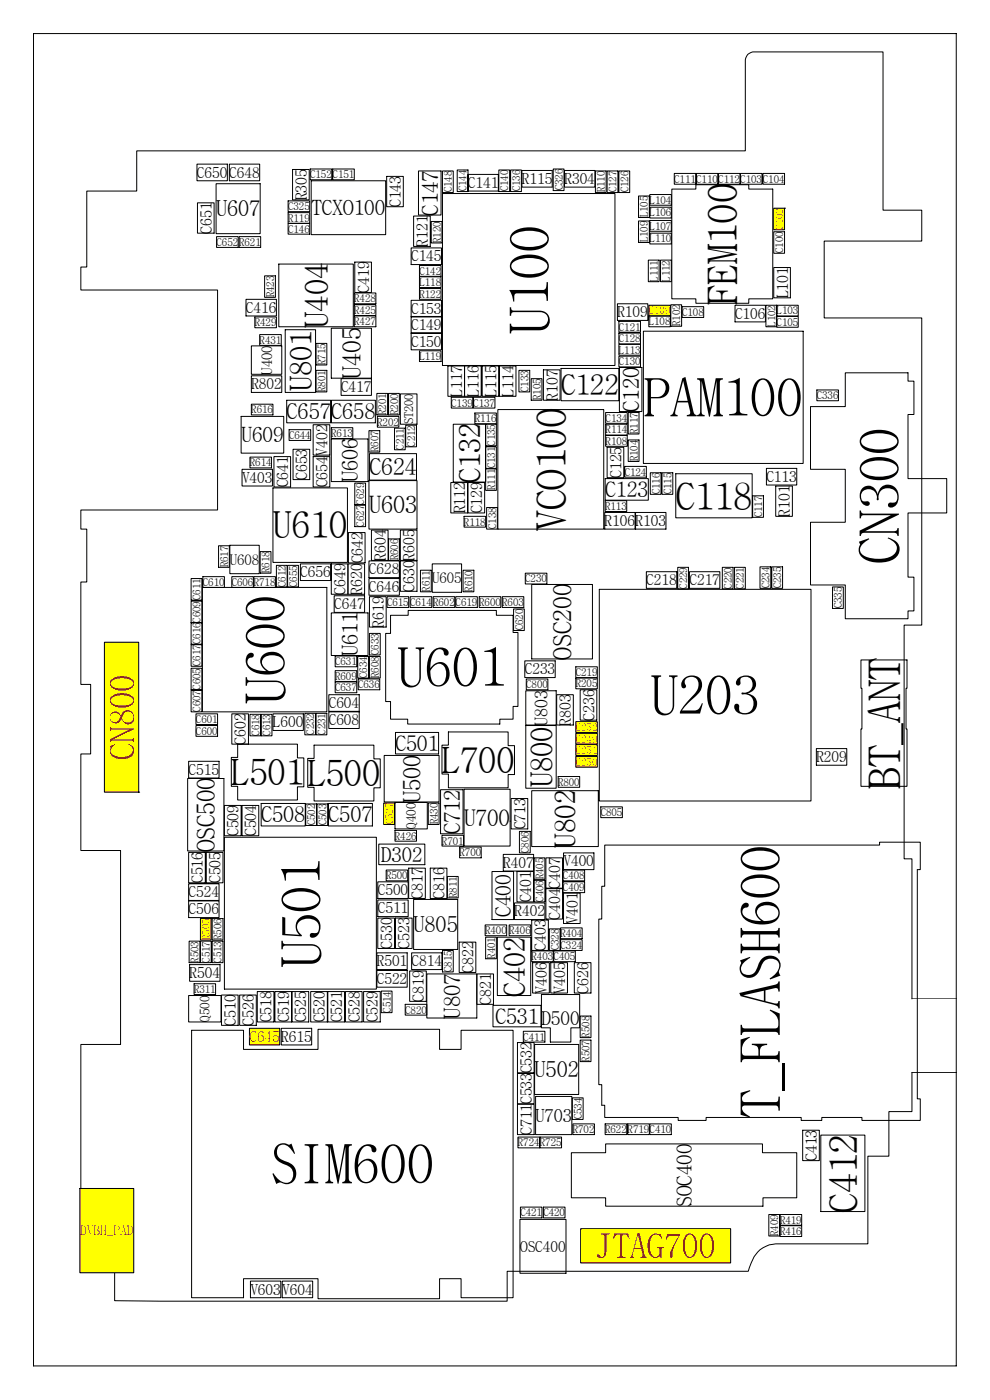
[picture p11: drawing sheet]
<svg xmlns="http://www.w3.org/2000/svg" width="297mm" height="420mm" viewBox="0 0 297 420" stroke-linecap="round" stroke-linejoin="round" font-family="sans-serif">
<path d="M10.1 10.1h276.8v399.8h-276.8zM232.2 69.6h3.2v6.4h-3.2zM258.3 198.1h13.8v8.5h-.3v12.2h.3v17.2h-13.8v-17.2h.3v-12.2h-.3zM286.9 299.8h-13.3v-42.1h-2.3v-70.1h5.3v-92.2h-29.3v-23.1h29.3v-9.2h-11.7v-47.5l-39.5 .1a2.45 2.45 0 0 0-1.8 2.2v27.4h-182.6v12h-15v22.8h-1.7v6.9h41v66.1h-41v5.7h1.7v15.9h-1.7v30.7h2.9v20.9h-2.9v28.9h11.9v58.3h-11.9v68.3h10.1v8.6l117.8 .1v-9h72.3a10.5 10.5 0 0 1 4.4-7 7.2 7.2 0 0 1 3.8-1.2h27.7v-26.3h6.3v-13.4h6.9v-11.8h13.3" fill="none" stroke="#000" stroke-width=".3"/>
<path d="M232.2 62.5h3.2v6.5h-3.2z" fill-rule="evenodd" fill="#ff0" stroke="#000" stroke-width=".3"/>
<path d="M222.2 52h6.4v3.3h-6.4zM228.9 52h6.5v3.3h-6.5zM204.7 92h6.4v3.3h-6.4zM220.5 91.6h9.2v5h-9.2zM233 95h6.5v3.2h-6.5z" fill="none" stroke="#000" stroke-width=".3"/>
<path d="M194.7 91.6h6.4v3.2h-6.4z" fill-rule="evenodd" fill="#ff0" stroke="#000" stroke-width=".3"/>
<g fill="none" stroke="#000" stroke-width=".3">
<path d="M93.1 50.7h6.4v3.3h-6.4zM99.8 50.7h6.5v3.3h-6.5zM116 52.9h5v9.1h-5zM125.6 51.3h6.7v13.2h-6.7zM132.8 51.3h3.2v6.5h-3.2zM137.2 51h3.2v6.5h-3.2zM140.4 52.3h9.1v5h-9.1zM149.7 51h3.2v6.5h-3.2zM153.2 51h3.2v6.5h-3.2zM182.2 51.3h3.2v6.5h-3.2zM185.7 51.3h3.2v6.5h-3.2zM202.3 52h6.5v3.3h-6.5z"/>
<path d="M208.9 52h6.5v3.3h-6.5zM215.5 52h6.5v3.3h-6.5zM86.4 67h6.5v3.3h-6.5zM123.4 74.4h9.1v5h-9.1zM125.9 79.7h6.4v3.2h-6.4zM123.4 95h9.1v5h-9.1zM123.4 100h9.1v5h-9.1zM123.4 90.1h9.1v5h-9.1zM185.7 96.5h6.5v3.2h-6.5zM185.7 100h6.5v3.2h-6.5zM135.4 119.2h6.5v3.3h-6.5zM142 119.2h6.5v3.3h-6.5z"/>
<path d="M155.7 111.1h3.2v6.5h-3.2zM168.3 110.6h17.4v9.7h-17.4zM185.7 106.9h6.5v3.2h-6.5zM185.8 110.3h6.8v13.2h-6.8zM118.4 128.5h3.2v6.5h-3.2zM121.7 127.6h3.3v6.5h-3.3zM136 127.3h9.7v17.4h-9.7zM145.7 134.1h3.2v6.5h-3.2zM145.7 127.3h3.2v6.5h-3.2zM181.7 123.8h6.5v3.2h-6.5zM182.2 134.2h5v9.2h-5zM187.5 140h6.4v3.2h-6.4z"/>
<path d="M140.4 144.8h5v9.1h-5zM146 152.3h3.2v6.5h-3.2zM181.6 143.6h12.9v6.5h-12.9zM195.1 141.9h3.2v6.5h-3.2zM198.6 141.9h3.3v6.5h-3.3zM202.8 142.2h22.9v13.2h-22.9zM225.8 148.8h3.3v6.5h-3.3zM230 140.6h9.1v5h-9.1zM157.6 172h6.5v3.3h-6.5zM193.9 171.6h9.2v5h-9.2zM203.3 170.3h3.3v6.4h-3.3zM206.9 171.6h9.1v5h-9.1z"/>
<path d="M216.7 170.3h3.2v6.4h-3.2zM220.4 170.3h3.2v6.4h-3.2zM228 170.1h3.3v6.5h-3.3zM231.6 170.1h3.2v6.5h-3.2zM157.5 198.3h9.1v5h-9.1zM91.5 214.1h3.2v6.4h-3.2zM94.8 214.1h3.3v6.4h-3.3zM172.8 200.1h6.4v3.2h-6.4zM174.1 207h5v9.1h-5z"/>
</g>
<g fill="#ff0" stroke="#000" stroke-width=".3">
<path d="M172.8 220.1h6.4v3.2h-6.4z" fill-rule="evenodd"/>
<path d="M172.8 227h6.4v3.3h-6.4z" fill-rule="evenodd"/>
<path d="M172.8 223.5h6.4v3.2h-6.4z" fill-rule="evenodd"/>
<path d="M172.8 216.6h6.4v3.2h-6.4z" fill-rule="evenodd"/>
</g>
<g fill="none" stroke="#000" stroke-width=".3">
<path d="M166 50.7h3.2v6.5h-3.2zM86.4 60.3h6.5v3.2h-6.5zM106.4 78.7h5v9.1h-5zM73.8 89.8h9.1v5h-9.1zM102.3 113.6h9.1v5.1h-9.1zM245.1 117h6.5v3.3h-6.5zM249.8 176.1h3.2v6.5h-3.2zM118.7 219.8h12.9v6.5h-12.9zM56.6 228.5h9.1v5h-9.1zM56.6 255.8h5v9.1h-5zM61.9 255.8h5v9.1h-5zM67.3 241.7h5v9.1h-5z"/>
<path d="M72.6 241.7h5v9.1h-5zM78.4 241.1h13.2v6.8h-13.2zM91.7 241.3h3.3v6.4h-3.3zM95.1 241.3h3.3v6.4h-3.3zM98.5 241.1h13.2v6.8h-13.2zM163.8 257.5h5v9.1h-5zM56.6 270.4h9.1v5h-9.1zM56.6 265.2h9.1v5h-9.1zM113.3 264.6h9.2v5h-9.2zM113.3 270.1h9.2v5h-9.2zM118.7 275.5h5v9.1h-5zM147.6 261.6h6.5v14.4h-6.5z"/>
<path d="M155.1 261.6h5v9.1h-5zM159.5 276.1h5v9.1h-5zM160.3 264.2h3.2v6.5h-3.2zM163.8 266.7h5v9.1h-5zM164.8 278.8h3.2v6.4h-3.2zM168.9 261.1h6.5v3.3h-6.5zM168.9 264.6h6.5v3.3h-6.5zM60.1 282.4h3.3v6.5h-3.3zM63.7 282.4h3.2v6.5h-3.2zM66.5 298.6h5v9.1h-5zM71.9 298.6h5v9.1h-5zM77.2 297.6h5v9.1h-5z"/>
<path d="M82.5 297.6h5v9.1h-5zM87.6 297.6h5v9.1h-5zM93.2 297.6h5v9.1h-5zM98.4 297.6h5v9.1h-5zM113.1 291.3h9.1v5h-9.1zM114.4 297.4h3.2v6.5h-3.2zM149.2 281.3h10v17.5h-10zM166.1 285.4h6.5v3.2h-6.5zM168.2 282h6.5v3.2h-6.5zM157 309.5h6.5v3.2h-6.5zM195 337.3h6.4v3.2h-6.4zM240.8 339.2h5v9.1h-5z"/>
<path d="M246.3 340.7h13.2v22.9h-13.2zM156.1 362.3h6.5v3.2h-6.5zM163 362.3h6.5v3.2h-6.5z"/>
</g>
<path d="M115.1 241h3.3v6.4h-3.3z" fill-rule="evenodd" fill="#ff0" stroke="#000" stroke-width=".3"/>
<g fill="none" stroke="#000" stroke-width=".3">
<path d="M82.2 137h5v9.2h-5zM86.7 128.9h6.5v3.3h-6.5zM110.8 136.1h14.2v8h-14.2zM104.5 159.8h5v9.1h-5zM106.4 151.6h3.3v6.5h-3.3zM106.4 145h3.3v6.4h-3.3zM57.3 173.6h3.3v6.5h-3.3zM60.9 173.1h6.4v3.2h-6.4zM69.6 173.1h6.4v3.2h-6.4zM82.9 169.7h3.2v6.4h-3.2zM110.7 168.3h9.1v5.1h-9.1zM116.1 179.1h6.5v3.2h-6.5z"/>
<path d="M120.1 168.3h5v9.2h-5zM123.1 179.1h6.4v3.2h-6.4zM136.7 179.1h6.5v3.2h-6.5zM57.3 180.4h3.3v6.5h-3.3zM57.3 186.9h3.3v6.4h-3.3zM57.3 193.5h3.3v6.5h-3.3zM100.6 196.9h6.4v3.2h-6.4zM107.3 197h3.3v6.5h-3.3zM110.8 190.1h3.3v6.5h-3.3zM154.1 182.8h3.2v6.4h-3.2zM57.3 200.6h3.3v6.4h-3.3zM57.3 207.2h3.3v6.4h-3.3z"/>
<path d="M58.8 217.7h6.5v3.3h-6.5zM58.8 214.2h6.5v3.2h-6.5zM69.6 214.2h4.9v9.1h-4.9zM75 214.4h3.2v6.4h-3.2zM78.4 214.4h3.2v6.4h-3.2zM98.7 208.5h9.1v5h-9.1zM98.7 213.6h9.1v5h-9.1zM100.6 204.7h6.4v3.2h-6.4zM107.5 203.8h6.4v3.2h-6.4zM113.3 275.5h5.1v9.1h-5.1zM103.7 297.6h4.9v9.1h-4.9zM109.1 297.6h5v9.1h-5z"/>
<path d="M172.3 288.9h5v9.1h-5zM147.9 301.7h14.4v6.5h-14.4zM155.3 312.9h5v9.1h-5zM155.3 322.1h5v9.2h-5zM171.7 329.5h3.3v6.5h-3.3z"/>
</g>
<path d="M74.8 308.6h9.1v5h-9.1z" fill-rule="evenodd" fill="#ff0" stroke="#000" stroke-width=".3"/>
<g fill="none" stroke="#000" stroke-width=".3">
<path d="M59.1 49.3h9.1v5h-9.1zM68.8 49.3h9.1v5h-9.1zM59.2 60.9h5v9.1h-5zM65 71h6.5v3.3h-6.5zM86 120.1h13.3v6.8h-13.3zM87.9 134.8h5v9.1h-5zM94 137h5v9.2h-5zM99.4 120.1h13.2v6.8h-13.2zM243.2 122h10.4v-10.1h18.8v2.5h1.8v10h-1.8v19.2h11.7v10.3h-11.7v19.3h1.8v10.1h-1.8v2.4h-18.8v-10.1h-10.4v-18.9h10.4v-15.9h-10.4zM86.3 169.7h3.2v6.4h-3.2zM90.1 169.2h9.2v5h-9.2zM99.4 169.2h5v9.2h-5z"/>
<path d="M100.3 178.8h9.1v5h-9.1zM110.7 173.6h9.1v5h-9.1zM157.9 203.8h6.5v3.2h-6.5zM132.2 237h6.7v13.2h-6.7zM153.4 239.6h4.9v9.2h-4.9zM155.9 249.5h3.2v6.5h-3.2zM180.3 242.1h6.4v3.3h-6.4zM122.6 260.5h5v9.1h-5zM129.1 260.5h5v9.1h-5zM122.9 291.4h5v9.1h-5zM123.5 286h9.1v5h-9.1zM132.8 285.2h3.2v6.5h-3.2z"/>
<path d="M137.8 282.7h5v9.1h-5zM143.1 292.3h5v9.1h-5zM121.6 301.4h6.5v3.3h-6.5zM155.3 331.4h5v9.1h-5z"/>
</g>
<path d="M31.3 192.7v45h10.3v-45z" fill-rule="evenodd" fill="#ff0" stroke="#000" stroke-width=".3"/>
<path d="M113.6 253.3h13.9v6.2h-13.9zM162.5 298.5h11.4v10h-2.6v4.2h-6.2v-4.2h-2.6z" fill="none" stroke="#000" stroke-width=".3"/>
<path d="M24 356.7v25.3h16.1v-25.3z" fill-rule="evenodd" fill="#ff0" stroke="#000" stroke-width=".3"/>
<path d="M201.6 56.7h7.2v-1.3h15.9v1.3h7.2v33h-7.2v1.3h-15.9v-1.3h-7.2z" fill="none" stroke="#000" stroke-width=".3"/>
<path d="M174.2 368.7h45v10.3h-45z" fill-rule="evenodd" fill="#ff0" stroke="#000" stroke-width=".3"/>
<g fill="none" stroke="#000" stroke-width=".3">
<path d="M87.8 50.9h5v9.1h-5zM156.6 51.2h9.1v5h-9.1zM169.4 51.2h9.1v5h-9.1zM178.6 51.3h3.3v6.5h-3.3zM191.6 58.8h3.2v6.5h-3.2zM195 58.4h6.4v3.2h-6.4zM86.4 63.8h6.5v3.2h-6.5zM124.1 64.8h5v9.2h-5zM129.4 66.5h3.2v6.4h-3.2zM191.6 66.3h3.2v6.5h-3.2zM194.5 78.1h3.3v6.4h-3.3zM195 62.2h6.4v3.2h-6.4z"/>
<path d="M195 66.2h6.4v3.2h-6.4zM195 70h6.4v3.2h-6.4zM198.2 78.1h3.2v6.4h-3.2zM76.5 95.1h6.4v3.3h-6.4zM79.4 82.8h3.2v6.4h-3.2zM106.3 91.5h6.5v3.2h-6.5zM106.3 94.8h6.5v3.3h-6.5zM106.3 87.9h6.5v3.3h-6.5zM125.9 83.1h6.4v3.2h-6.4zM125.9 86.6h6.4v3.2h-6.4zM185.3 91.2h9.1v5h-9.1zM193 99.4h48v39.7h-48z"/>
<path d="M194.7 94.8h6.4v3.3h-6.4zM201.3 91.5h3.2v6.4h-3.2zM229.8 91.6h9.7v3.2h-6.5v-3.2v6.5h-3.2zM232.2 80.3h5v9.1h-5zM77.9 100.4h6.5v3.3h-6.5zM113.1 118.1h3.2v6.4h-3.2zM116.6 118.1h3.2v6.4h-3.2zM125.9 105.3h6.4v3.2h-6.4zM134.4 109.8h5v9.1h-5zM139.4 109.8h5v9.1h-5zM144.7 109.8h5v9.1h-5zM149.8 109.8h5v9.1h-5z"/>
<path d="M159.4 113.6h3.2v6.5h-3.2zM163 111h5v9.1h-5zM185.7 103.4h6.5v3.2h-6.5zM113.2 125h6.5v3.2h-6.5zM142.5 124h6.4v3.2h-6.4zM181.7 130.7h6.5v3.2h-6.5zM181.7 127.3h6.5v3.3h-6.5zM188.5 132h3.2v6.5h-3.2zM188.5 123.8h3.2v6.5h-3.2zM135.3 144.8h5v9.1h-5zM139.2 155h6.5v3.2h-6.5zM145.7 140.7h3.2v6.5h-3.2z"/>
<path d="M181.4 153.8h9.1v5h-9.1zM181.6 150.3h6.4v3.2h-6.4zM190.7 153.8h9.1v5h-9.1zM232.7 145.9h5v9.1h-5zM159.5 175.4h18.3v22.4h-18.3zM81.9 214.2h9.1v5h-9.1zM134.5 219.7h18v4.1h1.9v8.7h-1.9v3.9h-18v-4.1h-1.9v-8.7h1.9zM172.8 203.5h6.4v3.2h-6.4zM56.3 233.6h10.9v21.8h-10.9zM71.3 223.3h17.9v4.2h2v8.6h-2v4h-17.9v-4.1h-1.9v-8.7h1.9zM94.2 223.6h18v4.2h1.9v8.6h-1.9v4h-18v-4.1h-1.9v-8.7h1.9zM244.9 224.7h9.2v5h-9.2z"/>
<path d="M118.5 240.8h9.7v8h-9.7zM118.5 249.2h6.5v3.3h-6.5zM128.5 241h3.2v6.4h-3.2zM151 256.4h9.1v5h-9.1zM160.3 257.5h3.2v6.4h-3.2zM115.9 261.1h6.4v3.3h-6.4zM145.6 277.6h6.4v3.2h-6.4zM152.8 277.6h6.4v3.2h-6.4zM154.4 271h9.1v5h-9.1zM168.2 278.5h6.5v3.2h-6.5zM56.6 298.8h9.7v7.9h-9.7zM56.7 282.4h3.3v6.5h-3.3z"/>
<path d="M56.9 289.5h9.1v5h-9.1zM58.2 295.2h6.5v3.3h-6.5zM113.1 286h9.1v5h-9.1zM145.7 281.3h3.2v6.4h-3.2zM159.5 285.4h6.5v3.2h-6.5zM156 366h13.8v16.1h-13.8zM230.7 364.5h3.2v6.4h-3.2zM234.1 367.9h6.4v3.2h-6.4zM234.1 364.5h6.4v3.2h-6.4z"/>
</g>
<path d="M60.1 275.7h3.3v6.5h-3.3z" fill-rule="evenodd" fill="#ff0" stroke="#000" stroke-width=".3"/>
<g fill="none" stroke="#000" stroke-width=".3">
<path d="M64.8 55.1h13.3v15h-13.3zM93.4 54.3h22.3v16.1h-22.3zM132.8 58.1h51.7v51.6h-51.7zM71.8 71h6.4v3.3h-6.4zM83.7 79.2h22.3v18.9h-22.3zM85.6 99h9.1v18.8h-9.1zM99.4 98.5h12v15h-12zM75.4 112.8h9.1v5h-9.1zM75.4 103.8h9.1v8.5h-9.1zM94.8 103.1h3.3v6.4h-3.3zM94.8 111.1h3.3v6.5h-3.3zM120.1 118.2h5v9.1h-5z"/>
<path d="M72.3 125h12.8v11h-12.8zM75 137.2h6.4v3.2h-6.4zM75.4 121.3h6.5v3.2h-6.5zM94 127.5h5v9.1h-5zM99.4 128.4h6.5v3.2h-6.5zM99.4 131.7h11v12.8h-11zM110.7 129.2h3.2v6.5h-3.2zM149.4 122.9h31.7v35.9h-31.7zM72.6 140.8h9.1v5.1h-9.1zM81.9 146.4h22.3v22.4h-22.3zM110.7 144.2h14.4v14.6h-14.4zM111.4 159.1h5v9.1h-5z"/>
<path d="M120.1 159.1h5v9.1h-5zM60.7 176.3h37.4v37.3h-37.4zM65.6 163.8h3.2v6.5h-3.2zM69 163.6h8.8v8.6h-8.8zM76.2 173.1h6.4v3.2h-6.4zM78.1 165.5h3.2v6.5h-3.2zM104.4 169.2h5v9.2h-5zM110.8 179.1h5.1v9.1h-5.1zM116.6 161.7h3.2v6.5h-3.2zM126.2 171.1h3.2v6.5h-3.2zM129.7 169.2h8.8v8.6h-8.8zM130 179.1h6.4v3.2h-6.4z"/>
<path d="M138.9 171.1h3.3v6.5h-3.3zM143.8 179.1h6.5v3.2h-6.5zM150.7 179.1h6.5v3.2h-6.5zM179.8 176.9h63.5v63.5h-63.5zM99.4 183.9h11v12.8h-11zM110.8 197h3.3v6.5h-3.3zM117.2 184.7h5.3v-1.5h26.4v1.5h5v5.1h1.5v22.2h-1.5v3.8h-3.9v1.5h-27.7v-1.5h-5.1v-5.3h-1.5v-20.4h1.5zM100.6 201.3h6.4v3.2h-6.4zM157.8 217.7h9.1v18.9h-9.1zM157.8 207.3h9.1v10.3h-9.1zM167 208.5h5v9.1h-5zM115.3 226.7h16.4v14h-16.4z"/>
<path d="M139.2 236.9h13.9v17h-13.9zM159.5 237.3h20v16.8h-20zM167.5 233h6.4v3.3h-6.4zM67.3 251.3h45.6v45.5h-45.6zM132.6 250.7h6.5v3.2h-6.5zM137.9 254.2h6.5v3.3h-6.5zM169.1 256h9.1v5h-9.1zM181.4 253.6h82.5v-.8h12.2v8.2h-.9v68.8h.9v6.5h-17.5v-.9h-12v.9h-6.2v-.9h-28.5v.9h-8.4v-.9h-22.1v-3.7h-.8v-6.2h-.9v-49.7h.9v-9.8h.8zM63.7 275.7h3.2v6.5h-3.2zM124.1 269.9h13.2v15h-13.2zM134.2 263h3.3v6.5h-3.3zM169.1 268h5v9.2h-5z"/>
<path d="M128.1 292.3h15v13.2h-15zM159.8 288.9h5v9.1h-5zM165.2 288.9h5.1v9.1h-5.1zM57.5 309.2h15.6v5.7h22.3v-6h36.5v6h6.4v-5.7h15.6v80.3h-15.6v-5.7h-6.4v6h-36.5v-6h-22.3v5.7h-15.6zM84.4 308.6h9.1v5h-9.1zM160.4 313.5h13.2v15h-13.2zM174.1 312.1h3.2v6.5h-3.2zM174.1 304.9h3.2v6.5h-3.2zM160.7 329.1h10.9v11.4h-10.9zM171.9 337.3h6.5v3.2h-6.5zM181.6 337.3h6.4v3.2h-6.4zM188.3 337.3h6.5v3.2h-6.5z"/>
<path d="M155.4 341.2h6.5v3.3h-6.5zM162 341.2h6.5v3.3h-6.5zM171.4 345.9h10.3v-2.6h47.1v2.6h10.3v13.6h-10.2v2.5h-47.2v-2.5h-10.3zM75.1 384.5h9.1v5h-9.1zM84.7 384.5h9.1v5h-9.1z"/>
</g>
<g font-size="16.3">
<text x="164.7" y="100.3" transform="rotate(-90 164.7 100.3)">U100</text>
<text x="269.6" y="169.2" transform="rotate(-90 269.6 169.2)">CN300</text>
<text x="119.2" y="206">U601</text>
<text x="85.4" y="211.3" transform="rotate(-90 85.4 211.3)">U600</text>
<text x="195.2" y="214.4">U203</text>
<text x="96.2" y="290.4" transform="rotate(-90 96.2 290.4)">U501</text>
<text x="233.9" y="335.3" transform="rotate(-90 233.9 335.3)">T_FLASH600</text>
<text x="81.2" y="355.1">SIM600</text>
</g>
<text font-size="15.9" x="193.2" y="124.9">PAM100</text>
<text font-size="13.1" x="270.1" y="236.6" transform="rotate(-90 270.1 236.6)">BT_ANT</text>
<text font-size="12.4" x="169.9" y="159.4" transform="rotate(-90 169.9 159.4)">VCO100</text>
<text font-size="12.2" x="221.2" y="91.5" transform="rotate(-90 221.2 91.5)">FEM100</text>
<text font-size="11.8" x="257.3" y="363.9" transform="rotate(-90 257.3 363.9)">C412</text>
<text font-size="11.5" x="202.8" y="152.9">C118</text>
<text font-size="11.2" x="81.9" y="161.6">U610</text>
<g font-size="10.9">
<text x="132.6" y="231.9">L700</text>
<text x="69.4" y="235.6">L501</text>
<text x="92.3" y="235.9">L500</text>
</g>
<g font-size="10.3" fill="#f00">
<text x="40.3" y="228.1" transform="rotate(-90 40.3 228.1)">CN800</text>
<text x="178.7" y="377.6">JTAG700</text>
</g>
<text font-size="9.7" x="98.5" y="98.4" transform="rotate(-90 98.5 98.4)">U404</text>
<g font-size="9.1">
<text x="93.6" y="117.5" transform="rotate(-90 93.6 117.5)">U801</text>
<text x="165.7" y="236.3" transform="rotate(-90 165.7 236.3)">U800</text>
</g>
<g font-size="9">
<text x="144.1" y="145" transform="rotate(-90 144.1 145)">C132</text>
<text x="157.5" y="299.1" transform="rotate(-90 157.5 299.1)">C402</text>
</g>
<g font-size="8.7">
<text x="168.3" y="118.4">C122</text>
<text x="172.7" y="254.4" transform="rotate(-90 172.7 254.4)">U802</text>
</g>
<g font-size="7.6">
<text x="108.3" y="113.7" transform="rotate(-90 108.3 113.7)">U405</text>
<text x="171.5" y="198.1" transform="rotate(-90 171.5 198.1)">OSC200</text>
</g>
<text font-size="7.5" x="64.5" y="255.8" transform="rotate(-90 64.5 255.8)">OSC500</text>
<g font-size="7.2">
<text x="110.7" y="154.1">U603</text>
<text x="126.1" y="241" transform="rotate(-90 126.1 241)">U500</text>
</g>
<text font-size="7.1" x="110.8" y="142.6">C624</text>
<text font-size="6.9" x="139.2" y="247.8">U700</text>
<g font-size="6.8">
<text x="131.5" y="64.7" transform="rotate(-90 131.5 64.7)">C147</text>
<text x="191.8" y="123.7" transform="rotate(-90 191.8 123.7)">C120</text>
<text x="138.1" y="250.4" transform="rotate(-90 138.1 250.4)">C712</text>
<text x="138.1" y="305.7" transform="rotate(-90 138.1 305.7)">U807</text>
</g>
<g font-size="6.6">
<text x="64.8" y="64.9">U607</text>
<text x="86" y="125.8">C657C658</text>
<text x="107.4" y="144.8" transform="rotate(-90 107.4 144.8)">U606</text>
<text x="107.4" y="197" transform="rotate(-90 107.4 197)">U611</text>
<text x="78.3" y="246.8">C508</text>
<text x="98.5" y="246.8">C507</text>
<text x="124.1" y="279.7">U805</text>
<text x="160.4" y="323.3">U502</text>
</g>
<g font-size="6.5">
<text x="181.6" y="149.2">C123</text>
<text x="118.6" y="225.4">C501</text>
<text x="153.3" y="275.3" transform="rotate(-90 153.3 275.3)">C400</text>
<text x="148.6" y="307.3">C531</text>
</g>
<g font-size="6.3">
<text x="93.4" y="64.5">TCXO100</text>
<text x="72.5" y="132.7">U609</text>
<text x="207.6" y="362.2" transform="rotate(-90 207.6 362.2)">SOC400</text>
</g>
<text font-size="6.2" x="114.4" y="258.6">D302</text>
<text font-size="5.7" x="162.4" y="307.7">D500</text>
<text font-size="5.4" x="160.7" y="336.7">U703</text>
<text font-size="5.3" x="164.3" y="217.7" transform="rotate(-90 164.3 217.7)">U803</text>
<g font-size="4.7">
<text x="92.1" y="60.1" transform="rotate(-90 92.1 60.1)">R305</text>
<text x="120.3" y="62.2" transform="rotate(-90 120.3 62.2)">C143</text>
<text x="63.5" y="70.1" transform="rotate(-90 63.5 70.1)">C651</text>
<text x="128.4" y="74.1" transform="rotate(-90 128.4 74.1)">R121</text>
<text x="110.7" y="87.9" transform="rotate(-90 110.7 87.9)">C419</text>
<text x="236.4" y="89.5" transform="rotate(-90 236.4 89.5)">L101</text>
<text x="138.7" y="119.1" transform="rotate(-90 138.7 119.1)">L117</text>
<text x="143.7" y="119.1" transform="rotate(-90 143.7 119.1)">L116</text>
<text x="148.9" y="119.1" transform="rotate(-90 148.9 119.1)">L115</text>
<text x="154.1" y="119.1" transform="rotate(-90 154.1 119.1)">L114</text>
<text x="167.3" y="120.3" transform="rotate(-90 167.3 120.3)">R107</text>
<text x="98.2" y="136.7" transform="rotate(-90 98.2 136.7)">V402</text>
<text x="186.4" y="143.5" transform="rotate(-90 186.4 143.5)">C125</text>
<text x="86.5" y="146.3" transform="rotate(-90 86.5 146.3)">C641</text>
<text x="92.2" y="144.1" transform="rotate(-90 92.2 144.1)">C653</text>
<text x="98.2" y="146.3" transform="rotate(-90 98.2 146.3)">C654</text>
<text x="139.5" y="154.1" transform="rotate(-90 139.5 154.1)">R112</text>
<text x="144.7" y="154.1" transform="rotate(-90 144.7 154.1)">C129</text>
<text x="237" y="155.1" transform="rotate(-90 237 155.1)">R101</text>
<text x="108.8" y="169.1" transform="rotate(-90 108.8 169.1)">C642</text>
<text x="115.7" y="168.3" transform="rotate(-90 115.7 168.3)">R604</text>
<text x="124.4" y="168.3" transform="rotate(-90 124.4 168.3)">R605</text>
<text x="103.7" y="178.5" transform="rotate(-90 103.7 178.5)">C649</text>
<text x="108.7" y="178.5" transform="rotate(-90 108.7 178.5)">R620</text>
<text x="124.4" y="177.6" transform="rotate(-90 124.4 177.6)">C630</text>
<text x="115.1" y="188.3" transform="rotate(-90 115.1 188.3)">R619</text>
<text x="171.3" y="217.7" transform="rotate(-90 171.3 217.7)">R803</text>
<text x="178.4" y="216.3" transform="rotate(-90 178.4 216.3)">C236</text>
<text x="73.8" y="223.5" transform="rotate(-90 73.8 223.5)">C602</text>
<text x="71.6" y="251" transform="rotate(-90 71.6 251)">C509</text>
<text x="76.9" y="251" transform="rotate(-90 76.9 251)">C504</text>
<text x="157.6" y="248.9" transform="rotate(-90 157.6 248.9)">C713</text>
<text x="60.9" y="265.1" transform="rotate(-90 60.9 265.1)">C516</text>
<text x="66.2" y="265.1" transform="rotate(-90 66.2 265.1)">C505</text>
<text x="126.9" y="269.8" transform="rotate(-90 126.9 269.8)">C817</text>
<text x="133.4" y="269.8" transform="rotate(-90 133.4 269.8)">C816</text>
<text x="168.1" y="266.7" transform="rotate(-90 168.1 266.7)">C407</text>
<text x="159.4" y="270.8" transform="rotate(-90 159.4 270.8)">C401</text>
<text x="168.1" y="276" transform="rotate(-90 168.1 276)">C404</text>
<text x="173.4" y="277.3" transform="rotate(-90 173.4 277.3)">V401</text>
<text x="117.6" y="284.8" transform="rotate(-90 117.6 284.8)">C530</text>
<text x="122.9" y="284.8" transform="rotate(-90 122.9 284.8)">C523</text>
<text x="163.8" y="285.4" transform="rotate(-90 163.8 285.4)">C403</text>
<text x="142" y="292" transform="rotate(-90 142 292)">C822</text>
<text x="164.1" y="298.2" transform="rotate(-90 164.1 298.2)">V406</text>
<text x="169.5" y="298.2" transform="rotate(-90 169.5 298.2)">V405</text>
<text x="176.6" y="298.2" transform="rotate(-90 176.6 298.2)">C626</text>
<text x="127.2" y="300.7" transform="rotate(-90 127.2 300.7)">C819</text>
<text x="147.3" y="301.5" transform="rotate(-90 147.3 301.5)">C821</text>
<text x="70.7" y="307.9" transform="rotate(-90 70.7 307.9)">C510</text>
<text x="76.2" y="307.9" transform="rotate(-90 76.2 307.9)">C526</text>
<text x="81.5" y="306.8" transform="rotate(-90 81.5 306.8)">C518</text>
<text x="86.8" y="306.8" transform="rotate(-90 86.8 306.8)">C519</text>
<text x="91.9" y="306.8" transform="rotate(-90 91.9 306.8)">C525</text>
<text x="97.5" y="306.8" transform="rotate(-90 97.5 306.8)">C520</text>
<text x="102.6" y="306.8" transform="rotate(-90 102.6 306.8)">C521</text>
<text x="107.9" y="306.8" transform="rotate(-90 107.9 306.8)">C528</text>
<text x="113.4" y="306.8" transform="rotate(-90 113.4 306.8)">C529</text>
<text x="159.5" y="322.1" transform="rotate(-90 159.5 322.1)">C532</text>
<text x="159.5" y="331.4" transform="rotate(-90 159.5 331.4)">C533</text>
<text x="159.5" y="340.7" transform="rotate(-90 159.5 340.7)">C711</text>
<text x="245.1" y="348.4" transform="rotate(-90 245.1 348.4)">C413</text>
</g>
<g font-size="4.6">
<text x="59.1" y="53.3">C650</text>
<text x="68.8" y="53.3">C648</text>
<text x="140.4" y="56.4">C141</text>
<text x="156.6" y="55.2">R115</text>
<text x="169.4" y="55.2">R304</text>
<text x="123.3" y="78.5">C145</text>
<text x="73.8" y="93.9">C416</text>
<text x="123.3" y="94.2">C153</text>
<text x="185.2" y="95.2">R109</text>
<text x="220.5" y="95.7">C106</text>
<text x="123.3" y="99">C149</text>
<text x="123.3" y="104">C150</text>
<text x="75.4" y="116.8">R802</text>
<text x="102.3" y="117.7">C417</text>
<text x="72.6" y="144.9">V403</text>
<text x="229.9" y="144.6">C113</text>
<text x="181.4" y="157.9">R106</text>
<text x="190.7" y="157.9">R103</text>
<text x="90.1" y="173.3">C656</text>
<text x="110.7" y="172.4">C628</text>
<text x="110.7" y="177.7">C646</text>
<text x="193.9" y="175.6">C218</text>
<text x="206.9" y="175.6">C217</text>
<text x="100.3" y="182.9">C647</text>
<text x="157.5" y="202.4">C233</text>
<text x="98.6" y="212.6">C604</text>
<text x="81.9" y="218.3">L600</text>
<text x="98.6" y="217.7">C608</text>
<text x="56.6" y="232.5">C515</text>
<text x="244.9" y="228.7">R209</text>
<text x="151" y="260.5">R407</text>
<text x="169.1" y="260">V400</text>
<text x="56.6" y="269.3">C524</text>
<text x="113.3" y="268.7">C500</text>
<text x="56.6" y="274.4">C506</text>
<text x="113.3" y="274.2">C511</text>
<text x="154.4" y="275">R402</text>
<text x="56.9" y="293.6">R504</text>
<text x="113.1" y="290">R501</text>
<text x="123.5" y="290">C814</text>
<text x="113.1" y="295.3">C522</text>
<text x="84.4" y="312.7">R615</text>
<text x="156" y="375.6">OSC400</text>
<text x="75.1" y="388.5">V603V604</text>
</g>
<text font-size="4.6" fill="#f00" x="74.8" y="312.7">C645</text>
<g font-size="4.4">
<text x="81.7" y="112.5" transform="rotate(-90 81.7 112.5)">U400</text>
<text x="69" y="169.5">U608</text>
<text x="129.7" y="175.1">U605</text>
</g>
<g font-size="4">
<text x="124.8" y="248.8" transform="rotate(-90 124.8 248.8)">Q400</text>
<text x="62.9" y="306.7" transform="rotate(-90 62.9 306.7)">Q500</text>
</g>
<text font-size="4" fill="#f00" x="24.1" y="370.7">DVBH_PAD</text>
<text font-size="3.7" x="123.9" y="127.4" transform="rotate(-90 123.9 127.4)">ST200</text>
<g font-size="3.2">
<text x="93" y="53.5">C152</text>
<text x="99.8" y="53.5">C151</text>
<text x="135.6" y="57.8" transform="rotate(-90 135.6 57.8)">C148</text>
<text x="140" y="57.5" transform="rotate(-90 140 57.5)">C144</text>
<text x="152.5" y="57.5" transform="rotate(-90 152.5 57.5)">C140</text>
<text x="156" y="57.5" transform="rotate(-90 156 57.5)">C136</text>
<text x="168.8" y="57.2" transform="rotate(-90 168.8 57.2)">C326</text>
<text x="181.5" y="57.8" transform="rotate(-90 181.5 57.8)">R110</text>
<text x="185" y="57.8" transform="rotate(-90 185 57.8)">C127</text>
<text x="188.5" y="57.8" transform="rotate(-90 188.5 57.8)">C126</text>
<text x="202.3" y="54.8">C111</text>
<text x="208.9" y="54.8">C110</text>
<text x="215.5" y="54.8">C112</text>
<text x="222.1" y="54.8">C103C104</text>
<text x="86.4" y="63.1">C325</text>
<text x="194.4" y="65.3" transform="rotate(-90 194.4 65.3)">L105</text>
<text x="194.9" y="61.2">L104</text>
<text x="194.9" y="65">L106</text>
<text x="86.4" y="66.6">R119</text>
<text x="86.4" y="69.8">C146</text>
<text x="194.9" y="68.9">L107</text>
<text x="65" y="73.8">C652</text>
<text x="71.7" y="73.8">R621</text>
<text x="132.2" y="72.9" transform="rotate(-90 132.2 72.9)">R120</text>
<text x="194.4" y="72.8" transform="rotate(-90 194.4 72.8)">L109</text>
<text x="194.9" y="72.8">L110</text>
<text x="235" y="76" transform="rotate(-90 235 76)">C100</text>
<text x="125.8" y="82.5">C142</text>
<text x="82.2" y="89.2" transform="rotate(-90 82.2 89.2)">R423</text>
<text x="125.8" y="85.9">L118</text>
<text x="125.8" y="89.4">R122</text>
<text x="197.4" y="84.5" transform="rotate(-90 197.4 84.5)">L111</text>
<text x="201" y="84.5" transform="rotate(-90 201 84.5)">L112</text>
<text x="106.3" y="94.2">R425</text>
<text x="106.3" y="90.7">R428</text>
<text x="204.6" y="94.8">C108</text>
<text x="233" y="94.4">L103</text>
<text x="76.4" y="97.9">R429</text>
<text x="106.3" y="97.6">R427</text>
<text x="185.7" y="99.2">C121</text>
<text x="194.6" y="97.6">L108</text>
<text x="204.1" y="97.9" transform="rotate(-90 204.1 97.9)">R102</text>
<text x="232.6" y="98" transform="rotate(-90 232.6 98)">L102</text>
<text x="233" y="97.7">C105</text>
<text x="77.9" y="103.2">R431</text>
<text x="185.7" y="102.7">C128</text>
<text x="185.7" y="106.1">L113</text>
<text x="97.7" y="109.5" transform="rotate(-90 97.7 109.5)">R715</text>
<text x="125.8" y="108.1">L119</text>
<text x="185.7" y="109.7">C130</text>
<text x="97.7" y="117.6" transform="rotate(-90 97.7 117.6)">R801</text>
<text x="158.5" y="117.6" transform="rotate(-90 158.5 117.6)">C133</text>
<text x="245.1" y="119.8">C336</text>
<text x="75.4" y="124.1">R616</text>
<text x="115.9" y="124.5" transform="rotate(-90 115.9 124.5)">R201</text>
<text x="119.4" y="124.5" transform="rotate(-90 119.4 124.5)">R200</text>
<text x="135.4" y="122">C139</text>
<text x="142" y="122">C137</text>
<text x="162.2" y="120.1" transform="rotate(-90 162.2 120.1)">R105</text>
<text x="86.7" y="131.7">C644</text>
<text x="99.4" y="131.1">R613</text>
<text x="113.2" y="127.7">R202</text>
<text x="142.5" y="126.7">R116</text>
<text x="181.7" y="130.1">R114</text>
<text x="181.7" y="126.6">C134</text>
<text x="191.3" y="130.3" transform="rotate(-90 191.3 130.3)">R117</text>
<text x="113.5" y="135.7" transform="rotate(-90 113.5 135.7)">R607</text>
<text x="121.2" y="135" transform="rotate(-90 121.2 135)">C211</text>
<text x="124.6" y="134.1" transform="rotate(-90 124.6 134.1)">C212</text>
<text x="148.5" y="133.8" transform="rotate(-90 148.5 133.8)">C135</text>
<text x="181.7" y="133.5">R108</text>
<text x="75" y="140">R614</text>
<text x="148.5" y="140.5" transform="rotate(-90 148.5 140.5)">C131</text>
<text x="187.4" y="142.7">C124</text>
<text x="191.3" y="138.5" transform="rotate(-90 191.3 138.5)">R104</text>
<text x="148.5" y="147.2" transform="rotate(-90 148.5 147.2)">R111</text>
<text x="198" y="148.3" transform="rotate(-90 198 148.3)">C116</text>
<text x="201.5" y="148.3" transform="rotate(-90 201.5 148.3)">C115</text>
<text x="109.3" y="151.4" transform="rotate(-90 109.3 151.4)">C629</text>
<text x="181.5" y="153">R113</text>
<text x="228.7" y="155.2" transform="rotate(-90 228.7 155.2)">C117</text>
<text x="109.3" y="158" transform="rotate(-90 109.3 158)">C627</text>
<text x="139.2" y="157.7">R118</text>
<text x="148.8" y="158.8" transform="rotate(-90 148.8 158.8)">C138</text>
<text x="68.4" y="170.2" transform="rotate(-90 68.4 170.2)">R617</text>
<text x="80.9" y="172" transform="rotate(-90 80.9 172)">R618</text>
<text x="119.4" y="168.2" transform="rotate(-90 119.4 168.2)">R606</text>
<text x="60.9" y="175.8">C610</text>
<text x="69.5" y="175.8">C606</text>
<text x="76.1" y="175.8">R718</text>
<text x="85.8" y="176.1" transform="rotate(-90 85.8 176.1)">C612</text>
<text x="89.1" y="176.1" transform="rotate(-90 89.1 176.1)">C655</text>
<text x="129" y="177.6" transform="rotate(-90 129 177.6)">R611</text>
<text x="141.8" y="177.6" transform="rotate(-90 141.8 177.6)">R610</text>
<text x="157.6" y="174.8">C230</text>
<text x="206.2" y="176.7" transform="rotate(-90 206.2 176.7)">C229</text>
<text x="219.6" y="176.7" transform="rotate(-90 219.6 176.7)">C220</text>
<text x="223.2" y="176.7" transform="rotate(-90 223.2 176.7)">C221</text>
<text x="230.9" y="176.6" transform="rotate(-90 230.9 176.6)">C234</text>
<text x="234.4" y="176.6" transform="rotate(-90 234.4 176.6)">C235</text>
<text x="60.2" y="180.1" transform="rotate(-90 60.2 180.1)">C611</text>
<text x="116.1" y="181.8">C615</text>
<text x="123" y="181.8">C614</text>
<text x="129.9" y="181.8">R602</text>
<text x="136.7" y="181.8">C619</text>
<text x="143.8" y="181.8">R600</text>
<text x="150.7" y="181.8">R603</text>
<text x="252.6" y="182.6" transform="rotate(-90 252.6 182.6)">C335</text>
<text x="60.2" y="186.9" transform="rotate(-90 60.2 186.9)">C609</text>
<text x="156.9" y="189.2" transform="rotate(-90 156.9 189.2)">C620</text>
<text x="60.2" y="193.3" transform="rotate(-90 60.2 193.3)">C616</text>
<text x="113.7" y="196.6" transform="rotate(-90 113.7 196.6)">C633</text>
<text x="60.2" y="199.9" transform="rotate(-90 60.2 199.9)">C617</text>
<text x="100.5" y="199.6">C631</text>
<text x="110.2" y="203.5" transform="rotate(-90 110.2 203.5)">C634</text>
<text x="113.7" y="203.5" transform="rotate(-90 113.7 203.5)">R608</text>
<text x="172.7" y="202.9">C219</text>
<text x="60.2" y="207" transform="rotate(-90 60.2 207)">C605</text>
<text x="100.5" y="204">R609</text>
<text x="100.5" y="207.4">C637</text>
<text x="107.4" y="206.5">C636</text>
<text x="157.9" y="206.5">C800</text>
<text x="172.7" y="206.3">R205</text>
<text x="60.2" y="213.6" transform="rotate(-90 60.2 213.6)">C607</text>
<text x="58.8" y="220.5">C600</text>
<text x="58.8" y="217">C601</text>
<text x="77.8" y="220.8" transform="rotate(-90 77.8 220.8)">C618</text>
<text x="81.2" y="220.8" transform="rotate(-90 81.2 220.8)">C613</text>
<text x="94.3" y="220.5" transform="rotate(-90 94.3 220.5)">C232</text>
<text x="97.7" y="220.5" transform="rotate(-90 97.7 220.5)">C231</text>
<text x="167.4" y="235.8">R800</text>
<text x="180.2" y="244.9">C805</text>
<text x="94.6" y="247.7" transform="rotate(-90 94.6 247.7)">C502</text>
<text x="98" y="247.7" transform="rotate(-90 98 247.7)">C503</text>
<text x="118.5" y="252">R426</text>
<text x="131.3" y="247.4" transform="rotate(-90 131.3 247.4)">R430</text>
<text x="132.6" y="253.5">R701</text>
<text x="137.9" y="257">R700</text>
<text x="158.7" y="256" transform="rotate(-90 158.7 256)">C806</text>
<text x="115.8" y="263.9">R500</text>
<text x="163.1" y="263.9" transform="rotate(-90 163.1 263.9)">R405</text>
<text x="168.9" y="263.9">C408</text>
<text x="137.1" y="269.5" transform="rotate(-90 137.1 269.5)">R811</text>
<text x="168.9" y="267.4">C409</text>
<text x="163.1" y="270.7" transform="rotate(-90 163.1 270.7)">C406</text>
<text x="145.5" y="280.4">R400</text>
<text x="152.7" y="280.4">R406</text>
<text x="168.2" y="281.2">R404</text>
<text x="66.5" y="282.1" transform="rotate(-90 66.5 282.1)">R506</text>
<text x="148.5" y="287.7" transform="rotate(-90 148.5 287.7)">R401</text>
<text x="167.7" y="285.2" transform="rotate(-90 167.7 285.2)">C328</text>
<text x="168.2" y="284.8">C324</text>
<text x="59.6" y="288.9" transform="rotate(-90 59.6 288.9)">R503</text>
<text x="63" y="288.9" transform="rotate(-90 63 288.9)">C517</text>
<text x="66.5" y="288.9" transform="rotate(-90 66.5 288.9)">C513</text>
<text x="135.6" y="291.7" transform="rotate(-90 135.6 291.7)">C815</text>
<text x="159.5" y="288.2">R403</text>
<text x="166.1" y="288.2">C405</text>
<text x="58.2" y="298">R311</text>
<text x="117.2" y="303.9" transform="rotate(-90 117.2 303.9)">C514</text>
<text x="121.6" y="304.2">C820</text>
<text x="157" y="312.3">C411</text>
<text x="176.9" y="318.6" transform="rotate(-90 176.9 318.6)">R507 R508</text>
<text x="174.6" y="335.9" transform="rotate(-90 174.6 335.9)">C534</text>
<text x="171.9" y="340.1">R702</text>
<text x="181.5" y="340.1">R622</text>
<text x="188.3" y="340.1">R719</text>
<text x="194.9" y="340.1">C410</text>
<text x="155.4" y="344">R724R725</text>
<text x="156.1" y="365">C421</text>
<text x="163" y="365">C420</text>
<text x="233.5" y="370.9" transform="rotate(-90 233.5 370.9)">R409</text>
<text x="234" y="370.6">R416</text>
<text x="234" y="367.3">R419</text>
</g>
<g font-size="3.2" fill="#f00">
<text x="235" y="68.9" transform="rotate(-90 235 68.9)">C102</text>
<text x="194.6" y="94.4">C109</text>
<text x="172.7" y="219.4">C252</text>
<text x="172.7" y="222.9">C249</text>
<text x="172.7" y="226.3">C251</text>
<text x="172.7" y="229.8">C250</text>
<text x="118" y="247.4" transform="rotate(-90 118 247.4)">C527</text>
<text x="63" y="282.1" transform="rotate(-90 63 282.1)">R505</text>
</g>
</svg>
